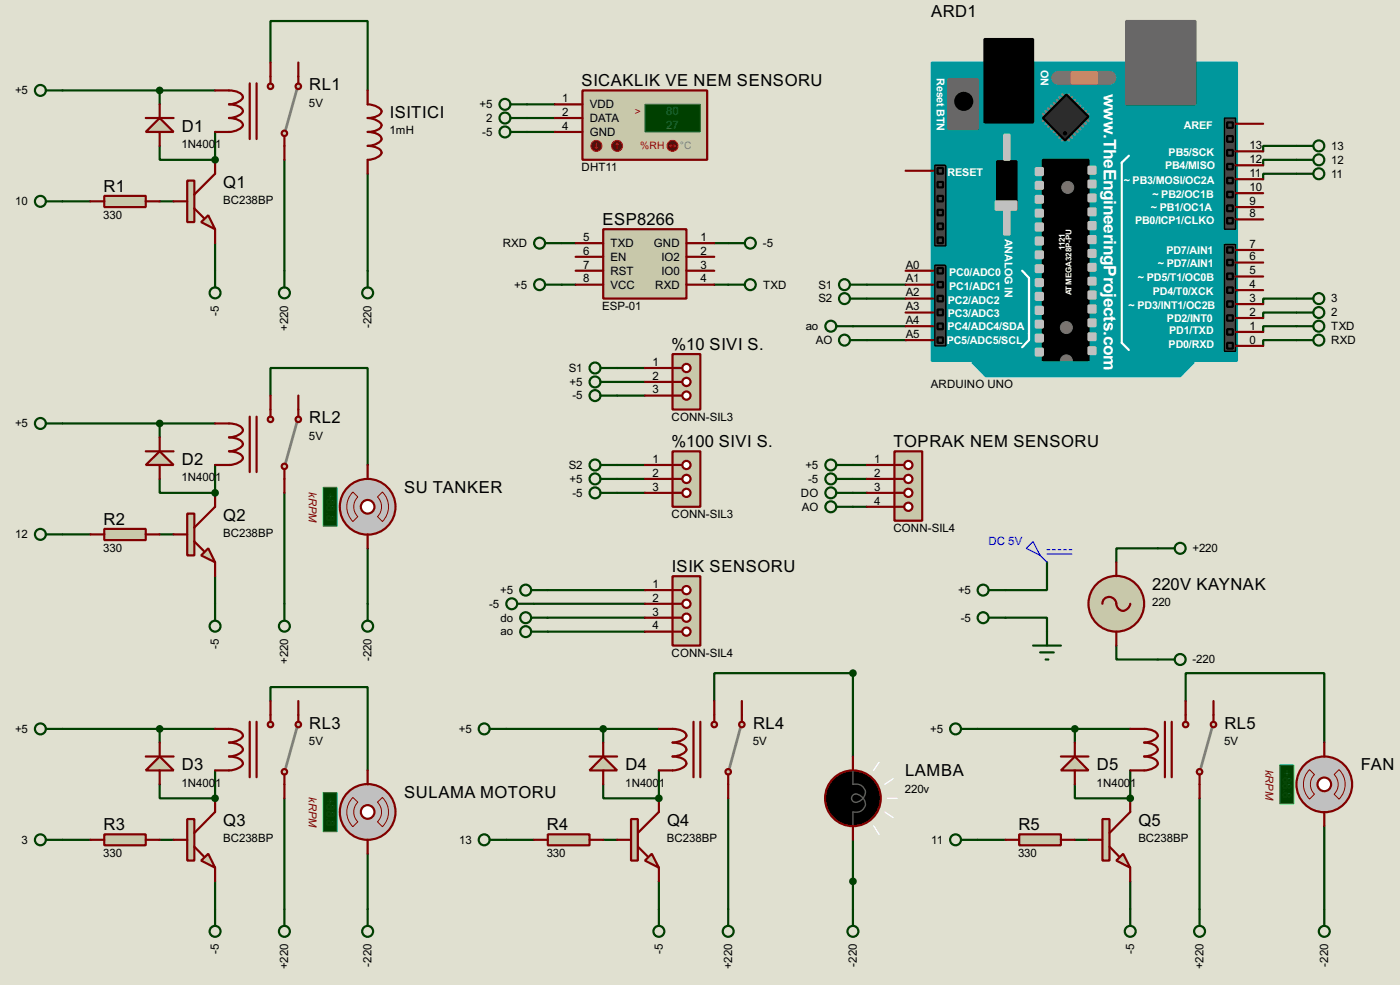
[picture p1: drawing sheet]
<svg xmlns="http://www.w3.org/2000/svg" width="256mm" height="180mm" viewBox="0 0 256 180" stroke-linecap="round" stroke-linejoin="round" font-family="sans-serif">
<path d="M0 0h256.5v180.3h-256.5z" fill="#e0e0d0"/>
<g fill="none" stroke="#004000" stroke-width=".4">
<path d="M49.6 11.5v-7.6h17.8v12.7M96.6 19.1h5.1M11.5 36.9h5.1M29.3 36.9h2.5M39.4 24.2v5.1M52.1 29.3v20.3M67.4 31.8v17.8M96.6 21.6h5.1M96.6 24.2h5.1M39.4 44.5v5.1M102.9 44.5h2.6M102.9 52.1h2.6"/>
<path d="M130.9 44.5h2.5M130.9 52.1h2.5M158.8 52.1h7.1M158.8 54.7h7.1M237.5 57.2h-6.1v1M237.5 59.7h-6.1v1.1M113.1 67.4h5.1M113.1 69.9h5.1M113.1 72.4h5.1M158.8 62.3h7.1M237.5 62.3h-6.1v1M113.1 85.1h5.1"/>
<path d="M113.1 87.7h5.1M113.1 90.2h5.1M156.3 85.1h2.5M156.3 87.7h2.5M156.3 90.2h2.5M156.3 92.8h2.5M184.2 113.1h7.6v2.5M191.8 102.9v5.1h-7.6M204.5 118.2v2.5h7.6M212.1 100.4h-7.6v2.5"/>
</g>
<circle cx="39.4" cy="29.3" r=".2" fill="#004000"/>
<path d="M11.5 16.6h27.9M29.3 16.6v2.5M29.3 26.7v2.6h10.1M237.5 26.7h-6.1v1M237.5 29.3h-6.1v1M237.5 54.7h-6.1v1M11.5 97.8h5.1M29.3 97.8h2.5M39.4 85.1v5.1M52.1 90.2v20.3M39.4 105.5v5" fill="none" stroke="#004000" stroke-width=".4"/>
<circle cx="39.4" cy="90.2" r=".2" fill="#004000"/>
<path d="M11.5 77.5h27.9M29.3 77.5v2.6M49.6 72.4v-5h17.8v17.7M29.3 87.7v2.5h10.1M67.4 100.4v10.1M11.5 153.7h5.1M29.3 153.7h2.5M39.4 141v5.1M52.1 146.1v20.3M39.4 161.3v5.1" fill="none" stroke="#004000" stroke-width=".4"/>
<circle cx="39.4" cy="146.1" r=".2" fill="#004000"/>
<g fill="none" stroke="#004000" stroke-width=".4">
<path d="M237.5 31.8h-6.1v1M156.3 59.7h9.6M97.8 110.5h20.4M100.4 108h17.8M100.4 113.1h17.8M100.4 115.6h17.8M11.5 133.4h27.9M29.3 133.4v2.5M49.6 128.3v-2.5h17.8v15.2M29.3 143.6v2.5h10.1M67.4 156.3v10.1M92.8 153.7h5"/>
<path d="M110.5 153.7h2.6M120.7 141v5.1M133.4 146.1v20.3M120.7 161.3v5.1"/>
</g>
<circle cx="120.7" cy="146.1" r=".2" fill="#004000"/>
<path d="M92.8 133.4h27.9M110.5 133.4v2.5M130.9 128.3v-5.1h25.4v15.3M110.5 143.6v2.5h10.2M156.3 153.7v12.7M179.1 153.7h5.1M196.9 153.7h2.5M207.1 141v5.1M219.8 146.1v20.3M207.1 161.3v5.1" fill="none" stroke="#004000" stroke-width=".4"/>
<circle cx="207.1" cy="146.1" r=".2" fill="#004000"/>
<g fill="none" stroke="#004000" stroke-width=".4">
<path d="M181.2 108h3M181.2 113.1h3M189.3 118.2h5.1M190.6 119.4h2.5M191.8 115.6v2.6M179.1 133.4h28M191.6 120.7h.5M196.9 133.4v2.5M217.2 128.3v-5.1h25.4v12.7M196.9 143.6v2.5h10.2M242.6 151.2v15.2"/>
<circle cx="180.1" cy="108" r="1"/>
<circle cx="180.1" cy="113.1" r="1"/>
</g>
<path d="M189.3 99.1l1.3 2.6-2.6-1.3zM190.6 101.7l1.2 1.2M191.8 100.6h.5M191.8 101.4h4.6M192.8 100.6h.5M193.9 100.6h.5M194.9 100.6h.5M195.9 100.6h.5" fill="none" stroke="#0000c0" stroke-width=".2"/>
<circle cx="204.5" cy="110.5" r="5.1" fill="#c8c8aa" stroke="#800000" stroke-width=".4"/>
<path d="M202 110.5a1.32 1.32 0 0 1 1.4-1.2 1.32 1.32 0 0 1 1.2 1.5 1.24 1.24 0 0 0 1.2 1 1.24 1.24 0 0 0 1.2-1l.1-.3M204.5 102.9v2.6M204.5 115.6v2.6" fill="none" stroke="#800000" stroke-width=".4"/>
<g fill="none" stroke="#004000" stroke-width=".4">
<path d="M212.1 100.4h3.1M212.1 120.7h3.1"/>
<circle cx="216.2" cy="100.4" r="1"/>
<circle cx="216.2" cy="120.7" r="1"/>
</g>
<path d="M170.7 11.5h55.9v54.6h-55.9z" fill="#00979c" stroke="#00979c" stroke-width=".4"/>
<g fill="#686767" stroke="#686767" stroke-width=".4">
<path d="M206.3 3.9h12.7v15.2h-12.7z"/>
<path d="M173.8 14.5h5.3v9.2h-5.3z"/>
</g>
<path d="M180.4 7.2h8.9v15.2h-8.9zM182.7 29.5h3.5v8.9h-3.5zM191.1 29.3h8.3v36.8h-8.3z" fill="#000" stroke="#000" stroke-width=".4"/>
<path d="M206.8 28.5l-1.3 1.3v33l1.3 1.3M187.3 49.6l1.2 1.3v11.4l-1.2 1.3" fill="none" stroke="#fff" stroke-width=".4"/>
<g fill="#c0c0c0" stroke="#c0c0c0" stroke-width=".4">
<path d="M199.4 30.5h1.3v1.3h-1.3z"/>
<path d="M199.4 33.1h1.3v1.2h-1.3z"/>
<path d="M199.4 35.6h1.3v1.3h-1.3z"/>
<path d="M199.4 38.2h1.3v1.2h-1.3z"/>
<path d="M199.4 40.7h1.3v1.3h-1.3z"/>
<path d="M199.4 43.2h1.3v1.3h-1.3z"/>
<path d="M199.4 45.8h1.3v1.2h-1.3z"/>
<path d="M199.4 48.3h1.3v1.3h-1.3z"/>
<path d="M199.4 50.9h1.3v1.2h-1.3z"/>
<path d="M199.4 53.4h1.3v1.3h-1.3z"/>
<path d="M199.4 55.9h1.3v1.3h-1.3z"/>
<path d="M199.4 58.5h1.3v1.2h-1.3z"/>
<path d="M199.4 61h1.3v1.3h-1.3z"/>
<path d="M199.4 63.6h1.3v1.2h-1.3z"/>
<path d="M189.8 30.8h1.3v1.3h-1.3z"/>
<path d="M189.8 33.3h1.3v1.3h-1.3z"/>
<path d="M189.8 35.9h1.3v1.2h-1.3z"/>
<path d="M189.8 38.4h1.3v1.3h-1.3z"/>
<path d="M189.8 40.9h1.3v1.3h-1.3z"/>
<path d="M189.8 43.5h1.3v1.3h-1.3z"/>
<path d="M189.8 46h1.3v1.3h-1.3z"/>
<path d="M189.8 48.6h1.3v1.2h-1.3z"/>
<path d="M189.8 51.1h1.3v1.3h-1.3z"/>
<path d="M189.8 53.6h1.3v1.3h-1.3z"/>
<path d="M189.8 56.2h1.3v1.3h-1.3z"/>
<path d="M189.8 58.7h1.3v1.3h-1.3z"/>
<path d="M189.8 61.3h1.3v1.2h-1.3z"/>
<path d="M189.8 63.8h1.3v1.3h-1.3z"/>
<path d="M182.4 36.9h3.8v1.5h-3.8z"/>
<path d="M184 24.7h1v4.6h-1z"/>
<path d="M184 38.4h1v4.6h-1z"/>
</g>
<circle cx="176.5" cy="18.6" r="1.55" fill="#000" stroke="#000" stroke-width=".4"/>
<path d="M193.9 14.3h9.4" fill="none" stroke="#757575" stroke-width="2.6"/>
<path d="M196.4 13.3h4.6v2h-4.6z" fill="#ff8000" stroke="#ff8000" stroke-width=".4"/>
<g fill="none" stroke="#808080" stroke-width=".45">
<path d="M192.1 19.9l.5 .5M192.6 19.4l.5 .5M193.1 18.9l.5 .5M193.6 18.3l.5 .6M194.1 17.8l.5 .5M194.6 17.3l.5 .5M195.9 17.3l-.5 .5M196.4 17.8l-.5 .5M196.9 18.3l-.5 .6M197.4 18.9l-.5 .5M197.9 19.4l-.5 .5M198.4 19.9l-.5 .5"/>
<path d="M191.1 20.9l.5 .5M191.6 20.4l.5 .5M191.6 21.6l-.5 .6M192.1 22.2l-.5 .5M192.6 22.7l-.5 .5M193.1 23.2l-.5 .5M193.6 23.7l-.5 .5M194.1 24.2l-.5 .5M194.6 24.7l-.5 .5M195.1 25.2l-.5 .5M195.4 25.2l.5 .5M195.9 24.7l.5 .5"/>
<path d="M196.4 24.2l.5 .5M196.9 23.7l.5 .5M197.4 23.2l.5 .5M197.9 22.7l.5 .5M198.4 22.2l.5 .5M198.9 21.6l.5 .6M198.9 20.4l-.5 .5M199.4 20.9l-.5 .5"/>
</g>
<path d="M191.1 21.6l4.3-4.3 4 4.1-4.3 4.3z" fill-rule="evenodd" fill="#2c2c2c" stroke="#000" stroke-width=".4"/>
<circle cx="195.1" cy="24.4" r=".3" fill="#000" stroke="#000" stroke-width=".18"/>
<path d="M224.3 21.6h2.1v20.4h-2.1z" fill="#464646" stroke="#000" stroke-width=".25"/>
<circle cx="195.3" cy="60" r="1.1" fill="#757575" stroke="#757575" stroke-width=".18"/>
<g fill="#464646" stroke="#000" stroke-width=".4">
<path d="M224.8 22.4h1.1v1h-1.1z"/>
<path d="M224.8 27.5h1.1v1h-1.1z"/>
<path d="M224.8 30h1.1v1h-1.1z"/>
<path d="M224.8 32.6h1.1v1h-1.1z"/>
<path d="M224.8 35.1h1.1v1h-1.1z"/>
<path d="M224.8 37.6h1.1v1.1h-1.1z"/>
<path d="M224.8 24.9h1.1v1.1h-1.1z"/>
<path d="M224.8 39.9h1.1v1h-1.1z"/>
</g>
<g fill="#757575" stroke="#757575" stroke-width=".18">
<circle cx="195.6" cy="34.3" r="1.1"/>
<circle cx="195.3" cy="66.1" r="1.1"/>
</g>
<path d="M178.1 66.3h40.6l-2.5 2.6h-35.6z" fill-rule="evenodd" fill="#00979c" stroke="#00979c" stroke-width=".4"/>
<g fill="#464646" stroke="#000" stroke-width=".25">
<path d="M171.3 30.3h2v14.7h-2z"/>
<path d="M224.3 44.8h2.1v19.5h-2.1z"/>
<path d="M171.3 48.6h2v14.7h-2z"/>
</g>
<g fill="#464646" stroke="#000" stroke-width=".4">
<path d="M171.8 33.3h1v1h-1z"/>
<path d="M171.8 38.4h1v1h-1z"/>
<path d="M171.8 43.5h1v1h-1z"/>
<path d="M171.8 40.9h1v1.1h-1z"/>
<path d="M171.8 35.9h1v1h-1z"/>
<path d="M171.8 30.8h1v1h-1z"/>
<path d="M224.8 45.3h1.1v1h-1.1z"/>
<path d="M224.8 47.6h1.1v1h-1.1z"/>
<path d="M224.8 50.1h1.1v1h-1.1z"/>
<path d="M224.8 52.6h1.1v1h-1.1z"/>
<path d="M224.8 55.2h1.1v1h-1.1z"/>
<path d="M224.8 57.7h1.1v1h-1.1z"/>
<path d="M224.8 60.3h1.1v1h-1.1z"/>
<path d="M224.8 62.8h1.1v1h-1.1z"/>
<path d="M171.8 49.1h1v1h-1z"/>
<path d="M171.8 51.6h1v1h-1z"/>
<path d="M171.8 54.2h1v1h-1z"/>
<path d="M171.8 56.7h1v1h-1z"/>
<path d="M171.8 59.2h1v1.1h-1z"/>
<path d="M171.8 61.8h1v1h-1z"/>
</g>
<g fill="none" stroke="#800000" stroke-width=".4">
<path d="M165.9 31.3h5.1M226.4 37.9h5M226.4 35.4h5M226.4 32.8h5M226.4 30.3h5M226.4 27.7h5M226.4 22.7h5M165.9 59.7h5.1M165.9 57.2h5.1M165.9 54.7h5.1M165.9 52.1h5.1M165.9 49.6h5.1"/>
<path d="M226.4 58.2h5M226.4 55.7h5M226.4 53.1h5M226.4 50.6h5M226.4 48.1h5M226.4 45.8h5M226.4 40.2h5M165.9 62.3h5.1M226.4 63.3h5M226.4 60.8h5"/>
</g>
<path d="M106.7 16.6h22.9v12.7h-22.9z" fill="#c8c8aa" stroke="#800000" stroke-width=".4"/>
<path d="M118.2 19.1h10.1v5.1h-10.1z" fill="#004000" stroke="#0f0" stroke-width=".2"/>
<path d="M101.7 19.1h5M101.7 21.6h5M101.7 24.2h5" fill="none" stroke="#800000" stroke-width=".4"/>
<circle cx="113" cy="26.7" r="1" fill="#400000" stroke="#f00" stroke-width=".2"/>
<path d="M113.1 26.2l-.3 .3M113.1 26.2l.2 .3M113.1 26.2v1" fill="none" stroke="#f00" stroke-width=".2"/>
<circle cx="109.2" cy="26.7" r="1" fill="#400000" stroke="#f00" stroke-width=".2"/>
<path d="M109 27l.3 .2M109.3 26.2v1M109.5 27l-.2 .2" fill="none" stroke="#f00" stroke-width=".2"/>
<circle cx="123.2" cy="26.7" r="1" fill="#400000" stroke="#f00" stroke-width=".2"/>
<path d="M122.7 26.7h1.1M122.7 26.7l.3 .3M123 26.5l-.3 .2M123.5 26.5l.3 .2M123.8 26.7l-.3 .3" fill="none" stroke="#f00" stroke-width=".2"/>
<path d="M110.5 42h15.3v12.7h-15.3z" fill-rule="evenodd" fill="#c8c8aa" stroke="#800000" stroke-width=".4"/>
<path d="M105.5 44.5h5M105.5 47h5M105.5 49.6h5M105.5 52.1h5M125.8 44.5h5.1M125.8 47h5.1M125.8 49.6h5.1M125.8 52.1h5.1" fill="none" stroke="#800000" stroke-width=".4"/>
<path d="M123.2 64.8h5.1v10.2h-5.1z" fill="#c8c8aa" stroke="#800000" stroke-width=".4"/>
<path d="M123.2 67.4h1.8" fill="none" stroke="#800000" stroke-width=".4"/>
<circle cx="125.7" cy="67.4" r=".75" fill="#feffff" stroke="#800000" stroke-width=".4"/>
<path d="M123.2 69.9h1.8" fill="none" stroke="#800000" stroke-width=".4"/>
<circle cx="125.7" cy="69.9" r=".75" fill="#feffff" stroke="#800000" stroke-width=".4"/>
<path d="M123.2 72.4h1.8" fill="none" stroke="#800000" stroke-width=".4"/>
<circle cx="125.7" cy="72.4" r=".75" fill="#feffff" stroke="#800000" stroke-width=".4"/>
<path d="M118.2 67.4h5M118.2 69.9h5M118.2 72.4h5" fill="none" stroke="#800000" stroke-width=".4"/>
<path d="M123.2 82.6h5.1v10.2h-5.1z" fill="#c8c8aa" stroke="#800000" stroke-width=".4"/>
<path d="M123.2 85.1h1.8" fill="none" stroke="#800000" stroke-width=".4"/>
<circle cx="125.7" cy="85.1" r=".75" fill="#feffff" stroke="#800000" stroke-width=".4"/>
<path d="M123.2 87.7h1.8" fill="none" stroke="#800000" stroke-width=".4"/>
<circle cx="125.7" cy="87.7" r=".75" fill="#feffff" stroke="#800000" stroke-width=".4"/>
<path d="M123.2 90.2h1.8" fill="none" stroke="#800000" stroke-width=".4"/>
<circle cx="125.7" cy="90.2" r=".75" fill="#feffff" stroke="#800000" stroke-width=".4"/>
<path d="M118.2 85.1h5M118.2 87.7h5M118.2 90.2h5" fill="none" stroke="#800000" stroke-width=".4"/>
<path d="M163.9 82.6h5.1v12.7h-5.1z" fill="#c8c8aa" stroke="#800000" stroke-width=".4"/>
<path d="M163.9 85.1h1.8" fill="none" stroke="#800000" stroke-width=".4"/>
<circle cx="166.4" cy="85.1" r=".75" fill="#feffff" stroke="#800000" stroke-width=".4"/>
<path d="M163.9 87.7h1.8" fill="none" stroke="#800000" stroke-width=".4"/>
<circle cx="166.4" cy="87.7" r=".75" fill="#feffff" stroke="#800000" stroke-width=".4"/>
<path d="M163.9 90.2h1.8" fill="none" stroke="#800000" stroke-width=".4"/>
<circle cx="166.4" cy="90.2" r=".75" fill="#feffff" stroke="#800000" stroke-width=".4"/>
<path d="M163.9 92.8h1.8" fill="none" stroke="#800000" stroke-width=".4"/>
<circle cx="166.4" cy="92.8" r=".75" fill="#feffff" stroke="#800000" stroke-width=".4"/>
<path d="M158.8 85.1h5.1M158.8 87.7h5.1M158.8 90.2h5.1M158.8 92.8h5.1" fill="none" stroke="#800000" stroke-width=".4"/>
<g fill="none" stroke="#004000" stroke-width=".4">
<path d="M93.5 19.1h3.1M93.5 21.6h3.1M93.5 24.2h3.1M99.9 44.5h3M99.9 52.1h3M133.4 44.5h3.1M133.4 52.1h3.1M155.8 52.1h3M155.8 54.7h3M237.5 57.2h3.1M237.5 59.7h3.1M110 67.4h3.1"/>
<path d="M110 69.9h3.1M110 72.4h3.1M155.8 62.3h3M237.5 62.3h3.1M110 85.1h3.1M110 87.7h3.1M110 90.2h3.1M153.2 85.1h3.1M153.2 87.7h3.1M153.2 90.2h3.1M153.2 92.8h3.1"/>
<circle cx="92.5" cy="19.1" r="1"/>
<circle cx="92.5" cy="21.6" r="1"/>
<circle cx="92.5" cy="24.2" r="1"/>
<circle cx="98.8" cy="44.5" r="1"/>
<circle cx="98.8" cy="52.1" r="1"/>
<circle cx="137.4" cy="44.5" r="1"/>
<circle cx="137.4" cy="52.1" r="1"/>
<circle cx="154.7" cy="52.1" r="1"/>
<circle cx="154.7" cy="54.7" r="1"/>
<circle cx="241.6" cy="57.2" r="1"/>
<circle cx="241.6" cy="59.7" r="1"/>
<circle cx="109" cy="72.4" r="1"/>
<circle cx="109" cy="69.9" r="1"/>
<circle cx="109" cy="67.4" r="1"/>
<circle cx="154.7" cy="62.3" r="1"/>
<circle cx="241.6" cy="62.3" r="1"/>
<circle cx="109" cy="87.7" r="1"/>
<circle cx="109" cy="90.2" r="1"/>
<circle cx="109" cy="85.1" r="1"/>
<circle cx="152.2" cy="90.2" r="1"/>
<circle cx="152.2" cy="92.8" r="1"/>
<circle cx="152.2" cy="87.7" r="1"/>
<circle cx="152.2" cy="85.1" r="1"/>
</g>
<path d="M36.9 40.7l1.3-1.3 1.2 2.6z" fill="#c8c8aa" stroke="#800000" stroke-width=".4"/>
<path d="M34.3 33.1h1.3v7.6h-1.3z" fill="#c8c8aa" stroke="#800000" stroke-width=".4"/>
<path d="M31.8 36.9h2.5M35.6 38.2l1.8 1.7M39.4 29.3v2.5l-3.8 3.8M39.4 42v2.5" fill="none" stroke="#800000" stroke-width=".4"/>
<path d="M54.4 16.3l-2 7.4" fill="none" stroke="#808080" stroke-width=".5"/>
<g fill="#c8c8aa" stroke="#800000" stroke-width=".4">
<circle cx="52.1" cy="24.4" r=".5"/>
<circle cx="54.6" cy="15.8" r=".5"/>
</g>
<path d="M54.7 14v1.3" fill="none" stroke="#800000" stroke-width=".4"/>
<circle cx="49.5" cy="15.8" r=".5" fill="#c8c8aa" stroke="#800000" stroke-width=".4"/>
<path d="M39.4 16.6a8.7 8.7 0 0 1 4.3 .3 .87 .87 0 0 1 .7 1.2 3.3 3.3 0 0 1-2.4 1 3.3 3.3 0 0 1 2.4 .9l.1 .4a2.75 2.75 0 0 1-2.5 1.2 2.37 2.37 0 0 1 2.5 1.3 2.75 2.75 0 0 1-2.5 1.3h-2.6M45.8 15.3v10.2M47 15.3v10.2M49.6 11.5v3.8M54.7 11.5v2.5M52.1 24.9v4.4" fill="none" stroke="#800000" stroke-width=".4"/>
<path d="M19.1 35.9h7.6v2h-7.6z" fill="#c8c8aa" stroke="#800000" stroke-width=".4"/>
<path d="M67.4 16.6v2.5a2.75 2.75 0 0 1 2.5 1.3 1.5 1.5 0 0 1-1.3 1l-1.2 .2a2.76 2.76 0 0 1 2.5 1.3 1.5 1.5 0 0 1-1.3 1.1l-1.2 .2a3.2 3.2 0 0 1 2.4 .9l.1 .4a2.75 2.75 0 0 1-2.5 1.2 3.3 3.3 0 0 1 2.4 .9 .9 .9 0 0 1-.7 1.2l-1.1 .4-.6 .1v2.5M16.6 36.9h2.5M26.7 36.9h2.6" fill="none" stroke="#800000" stroke-width=".4"/>
<g fill="none" stroke="#004000" stroke-width=".4">
<path d="M8.4 16.6h3.1M8.4 36.9h3.1M39.4 49.6v3M52.1 49.6v3M67.4 49.6v3"/>
<circle cx="7.4" cy="16.6" r="1"/>
<circle cx="7.4" cy="36.9" r="1"/>
<circle cx="39.4" cy="53.6" r="1"/>
<circle cx="52.1" cy="53.6" r="1"/>
<circle cx="67.3" cy="53.6" r="1"/>
</g>
<path d="M29.3 21.6l2.5 2.6h-5.1z" fill="#c8c8aa" stroke="#800000" stroke-width=".4"/>
<path d="M29.3 19.1v2.5M26.7 21.6h5.1M29.3 24.2v2.5" fill="none" stroke="#800000" stroke-width=".4"/>
<g fill="#004000" stroke="#004000" stroke-width=".4">
<circle cx="39.4" cy="29.3" r=".5"/>
<circle cx="29.2" cy="16.6" r=".5"/>
</g>
<g fill="none" stroke="#004000" stroke-width=".4">
<path d="M237.5 26.7h3.1M237.5 29.3h3.1M237.5 54.7h3.1"/>
<circle cx="241.6" cy="29.3" r="1"/>
<circle cx="241.6" cy="26.7" r="1"/>
<circle cx="241.6" cy="54.7" r="1"/>
</g>
<path d="M36.9 101.7l1.3-1.3 1.2 2.5z" fill="#c8c8aa" stroke="#800000" stroke-width=".4"/>
<path d="M34.3 94h1.3v7.7h-1.3z" fill="#c8c8aa" stroke="#800000" stroke-width=".4"/>
<path d="M31.8 97.8h2.5M35.6 99.1l1.8 1.8M39.4 90.2v2.6l-3.8 3.8M39.4 102.9v2.6" fill="none" stroke="#800000" stroke-width=".4"/>
<path d="M54.4 77.3l-2 7.3" fill="none" stroke="#808080" stroke-width=".5"/>
<g fill="#c8c8aa" stroke="#800000" stroke-width=".4">
<circle cx="52.1" cy="85.4" r=".5"/>
<circle cx="54.6" cy="76.8" r=".5"/>
</g>
<path d="M54.7 75v1.3" fill="none" stroke="#800000" stroke-width=".4"/>
<circle cx="49.5" cy="76.8" r=".5" fill="#c8c8aa" stroke="#800000" stroke-width=".4"/>
<path d="M39.4 77.5a8.7 8.7 0 0 1 4.3 .3 .88 .88 0 0 1 .7 1.2 3.2 3.2 0 0 1-2.4 1.1 3.3 3.3 0 0 1 2.4 .8 .89 .89 0 0 1-.7 1.2l-1.1 .4-.6 .1a3.3 3.3 0 0 1 2.4 .9l.1 .4a2.75 2.75 0 0 1-2.5 1.2h-2.6M45.8 76.3v10.1M47 76.3v10.1M49.6 72.4v3.9M54.7 72.4v2.6M52.1 85.9v4.3" fill="none" stroke="#800000" stroke-width=".4"/>
<path d="M19.1 96.8h7.6v2.1h-7.6z" fill="#c8c8aa" stroke="#800000" stroke-width=".4"/>
<path d="M16.6 97.8h2.5M26.7 97.8h2.6" fill="none" stroke="#800000" stroke-width=".4"/>
<g fill="none" stroke="#004000" stroke-width=".4">
<path d="M8.4 77.5h3.1M8.4 97.8h3.1M39.4 110.5v3.1M52.1 110.5v3.1M67.4 110.5v3.1"/>
<circle cx="7.4" cy="77.5" r="1"/>
<circle cx="7.4" cy="97.8" r="1"/>
<circle cx="39.4" cy="114.6" r="1"/>
<circle cx="52.1" cy="114.6" r="1"/>
<circle cx="67.3" cy="114.6" r="1"/>
</g>
<path d="M26.7 85.1l2.6-2.5 2.5 2.5z" fill="#c8c8aa" stroke="#800000" stroke-width=".4"/>
<path d="M26.7 82.6h5.1M29.3 80.1v2.5M29.3 85.1v2.6" fill="none" stroke="#800000" stroke-width=".4"/>
<g fill="#004000" stroke="#004000" stroke-width=".4">
<circle cx="39.4" cy="90.2" r=".5"/>
<circle cx="29.2" cy="77.5" r=".5"/>
</g>
<path d="M59.2 89.2h2.6v7.1h-2.6z" fill="#004000" stroke="#0f0" stroke-width=".2"/>
<circle cx="67.3" cy="92.8" r="5.1" fill="#c0c0c0" stroke="#800000" stroke-width=".4"/>
<path d="M64.7 90.1l.9 .9a2.54 2.54 0 0 0 0 3.6l-.9 .9a3.8 3.8 0 0 1 0-5.4zM69.2 91l.9-.9a3.8 3.8 0 0 1 0 5.4l-.9-.9a2.54 2.54 0 0 0 0-3.6z" fill="none" stroke="#800000" stroke-width=".18"/>
<circle cx="67.3" cy="92.8" r="1.25" fill="#feffff" stroke="#800000" stroke-width=".4"/>
<path d="M67.4 85.1v2.6M67.4 97.8v2.6" fill="none" stroke="#800000" stroke-width=".4"/>
<path d="M36.9 157.5l1.3-1.2 1.2 2.5z" fill="#c8c8aa" stroke="#800000" stroke-width=".4"/>
<path d="M34.3 149.9h1.3v7.6h-1.3z" fill="#c8c8aa" stroke="#800000" stroke-width=".4"/>
<path d="M31.8 153.7h2.5M35.6 155l1.8 1.8M39.4 146.1v2.5l-3.8 3.9M39.4 158.8v2.5" fill="none" stroke="#800000" stroke-width=".4"/>
<path d="M54.4 133.2l-2 7.3" fill="none" stroke="#808080" stroke-width=".5"/>
<g fill="#c8c8aa" stroke="#800000" stroke-width=".4">
<circle cx="52.1" cy="141.3" r=".5"/>
<circle cx="54.6" cy="132.6" r=".5"/>
</g>
<path d="M54.7 130.9v1.2" fill="none" stroke="#800000" stroke-width=".4"/>
<circle cx="49.5" cy="132.6" r=".5" fill="#c8c8aa" stroke="#800000" stroke-width=".4"/>
<path d="M39.4 133.4a8.7 8.7 0 0 1 4.3 .3 .87 .87 0 0 1 .7 1.2 3.3 3.3 0 0 1-2.4 1 2.37 2.37 0 0 1 2.5 1.3 2.75 2.75 0 0 1-2.5 1.3 3.2 3.2 0 0 1 2.4 .9l.1 .4a2.75 2.75 0 0 1-2.5 1.2h-2.6M45.8 132.1v10.2M47 132.1v10.2M49.6 128.3v3.8M54.7 128.3v2.6M52.1 141.8v4.3" fill="none" stroke="#800000" stroke-width=".4"/>
<path d="M19.1 152.7h7.6v2h-7.6z" fill="#c8c8aa" stroke="#800000" stroke-width=".4"/>
<path d="M16.6 153.7h2.5M26.7 153.7h2.6" fill="none" stroke="#800000" stroke-width=".4"/>
<g fill="none" stroke="#004000" stroke-width=".4">
<path d="M8.4 133.4h3.1M8.4 153.7h3.1M39.4 166.4v3.1M52.1 166.4v3.1M67.4 166.4v3.1"/>
<circle cx="7.4" cy="133.4" r="1"/>
<circle cx="7.4" cy="153.7" r="1"/>
<circle cx="39.4" cy="170.5" r="1"/>
<circle cx="52.1" cy="170.5" r="1"/>
<circle cx="67.3" cy="170.5" r="1"/>
</g>
<path d="M29.3 138.5l2.5 2.5h-5.1z" fill="#c8c8aa" stroke="#800000" stroke-width=".4"/>
<path d="M26.7 138.5h5.1M29.3 135.9v2.6M29.3 141v2.6" fill="none" stroke="#800000" stroke-width=".4"/>
<g fill="#004000" stroke="#004000" stroke-width=".4">
<circle cx="39.4" cy="146.1" r=".5"/>
<circle cx="29.2" cy="133.4" r=".5"/>
</g>
<path d="M59.2 145.1h2.6v7.1h-2.6z" fill="#004000" stroke="#0f0" stroke-width=".2"/>
<circle cx="67.3" cy="148.6" r="5.1" fill="#c0c0c0" stroke="#800000" stroke-width=".4"/>
<path d="M64.7 146l.9 .8a2.54 2.54 0 0 0 0 3.6l-.9 .9a3.7 3.7 0 0 1 0-5.3zM69.2 146.8l.9-.8a3.7 3.7 0 0 1 0 5.3l-.9-.9a2.53 2.53 0 0 0 0-3.6z" fill="none" stroke="#800000" stroke-width=".18"/>
<circle cx="67.3" cy="148.6" r="1.25" fill="#feffff" stroke="#800000" stroke-width=".4"/>
<path d="M67.4 141v2.6M67.4 153.7v2.6" fill="none" stroke="#800000" stroke-width=".4"/>
<path d="M123.2 105.5h5.1v12.7h-5.1z" fill="#c8c8aa" stroke="#800000" stroke-width=".4"/>
<path d="M123.2 108h1.8" fill="none" stroke="#800000" stroke-width=".4"/>
<circle cx="125.7" cy="108" r=".75" fill="#feffff" stroke="#800000" stroke-width=".4"/>
<path d="M123.2 110.5h1.8" fill="none" stroke="#800000" stroke-width=".4"/>
<circle cx="125.7" cy="110.5" r=".75" fill="#feffff" stroke="#800000" stroke-width=".4"/>
<path d="M123.2 113.1h1.8" fill="none" stroke="#800000" stroke-width=".4"/>
<circle cx="125.7" cy="113.1" r=".75" fill="#feffff" stroke="#800000" stroke-width=".4"/>
<path d="M123.2 115.6h1.8" fill="none" stroke="#800000" stroke-width=".4"/>
<circle cx="125.7" cy="115.6" r=".75" fill="#feffff" stroke="#800000" stroke-width=".4"/>
<path d="M118.2 108h5M118.2 110.5h5M118.2 113.1h5M118.2 115.6h5" fill="none" stroke="#800000" stroke-width=".4"/>
<g fill="none" stroke="#004000" stroke-width=".4">
<path d="M237.5 31.8h3.1M153.2 59.7h3.1M94.8 110.5h3M97.3 108h3.1M97.3 113.1h3.1M97.3 115.6h3.1"/>
<circle cx="241.6" cy="31.8" r="1"/>
<circle cx="152.2" cy="59.7" r="1"/>
<circle cx="93.7" cy="110.5" r="1"/>
<circle cx="96.3" cy="115.6" r="1"/>
<circle cx="96.3" cy="113.1" r="1"/>
<circle cx="96.3" cy="108" r="1"/>
</g>
<path d="M119.4 156.3l1.3 2.5-2.5-1.3z" fill="#c8c8aa" stroke="#800000" stroke-width=".4"/>
<path d="M115.6 149.9h1.3v7.6h-1.3z" fill="#c8c8aa" stroke="#800000" stroke-width=".4"/>
<path d="M113.1 153.7h2.5M116.9 155l1.8 1.8M120.7 146.1v2.5l-3.8 3.9M120.7 158.8v2.5" fill="none" stroke="#800000" stroke-width=".4"/>
<path d="M135.7 133.2l-2 7.3" fill="none" stroke="#808080" stroke-width=".5"/>
<g fill="#c8c8aa" stroke="#800000" stroke-width=".4">
<circle cx="133.4" cy="141.3" r=".5"/>
<circle cx="135.9" cy="132.6" r=".5"/>
</g>
<path d="M135.9 130.9v1.2" fill="none" stroke="#800000" stroke-width=".4"/>
<circle cx="130.8" cy="132.6" r=".5" fill="#c8c8aa" stroke="#800000" stroke-width=".4"/>
<path d="M120.7 133.4a8.6 8.6 0 0 1 4.3 .3 .87 .87 0 0 1 .7 1.2 3.2 3.2 0 0 1-2.5 1 2.33 2.33 0 0 1 2.6 1.3 2.68 2.68 0 0 1-2.6 1.3 3.1 3.1 0 0 1 2.5 .9 .88 .88 0 0 1-.7 1.2 7.1 7.1 0 0 1-4.3 .4M127.1 132.1v10.2M128.3 132.1v10.2M130.9 128.3v3.8M135.9 128.3v2.6M133.4 141.8v4.3" fill="none" stroke="#800000" stroke-width=".4"/>
<path d="M100.4 152.7h7.6v2h-7.6z" fill="#c8c8aa" stroke="#800000" stroke-width=".4"/>
<path d="M97.8 153.7h2.6M108 153.7h2.5" fill="none" stroke="#800000" stroke-width=".4"/>
<g fill="none" stroke="#004000" stroke-width=".4">
<path d="M89.7 133.4h3.1M89.7 153.7h3.1M120.7 166.4v3.1M133.4 166.4v3.1M156.3 166.4v3.1"/>
<circle cx="88.7" cy="133.4" r="1"/>
<circle cx="88.7" cy="153.7" r="1"/>
<circle cx="120.7" cy="170.5" r="1"/>
<circle cx="133.4" cy="170.5" r="1"/>
<circle cx="156.2" cy="170.5" r="1"/>
</g>
<path d="M110.5 138.5l2.6 2.5h-5.1z" fill="#c8c8aa" stroke="#800000" stroke-width=".4"/>
<path d="M108 138.5h5.1M110.5 135.9v2.6M156.3 138.5v2.5M110.5 141v2.6M156.3 151.2v2.5" fill="none" stroke="#800000" stroke-width=".4"/>
<g fill="#004000" stroke="#004000" stroke-width=".4">
<circle cx="120.7" cy="146.1" r=".5"/>
<circle cx="110.5" cy="133.4" r=".5"/>
<circle cx="156.2" cy="123.2" r=".5"/>
<circle cx="156.2" cy="161.3" r=".5"/>
</g>
<circle cx="156.2" cy="146.1" r="5.1" fill="#000" stroke="#800000" stroke-width=".4"/>
<path d="M156.3 141v2.6a1.66 1.66 0 0 1 2.2 1.9 1.85 1.85 0 0 1-2 1.3 .81 .81 0 0 1-.3-1.2 .81 .81 0 0 1 1.2-.1 1.65 1.65 0 0 1 .5 2.9l-1 .2h-.6v2.6" fill="none" stroke="#606060" stroke-width=".25"/>
<path d="M161.1 139.5l-1 1.5M160.1 151.2l1 1.5M162.1 148.6l1.5 1.1M162.6 146.1h1.8M163.6 142.5l-1.5 1.1" fill="none" stroke="#feffff" stroke-width=".25"/>
<path d="M205.8 156.3l1.3 2.5-2.6-1.3z" fill="#c8c8aa" stroke="#800000" stroke-width=".4"/>
<path d="M202 149.9h1.3v7.6h-1.3z" fill="#c8c8aa" stroke="#800000" stroke-width=".4"/>
<path d="M199.4 153.7h2.6M203.3 155l1.7 1.8M207.1 146.1v2.5l-3.8 3.9M207.1 158.8v2.5" fill="none" stroke="#800000" stroke-width=".4"/>
<path d="M222.1 133.2l-2.1 7.3" fill="none" stroke="#808080" stroke-width=".5"/>
<g fill="#c8c8aa" stroke="#800000" stroke-width=".4">
<circle cx="219.7" cy="141.3" r=".5"/>
<circle cx="222.3" cy="132.6" r=".5"/>
</g>
<path d="M222.3 130.9v1.2" fill="none" stroke="#800000" stroke-width=".4"/>
<circle cx="217.2" cy="132.6" r=".5" fill="#c8c8aa" stroke="#800000" stroke-width=".4"/>
<path d="M207.1 133.4a8.4 8.4 0 0 1 4.2 .3 .87 .87 0 0 1 .7 1.2 3.1 3.1 0 0 1-2.4 1 2.29 2.29 0 0 1 2.5 1.3 2.65 2.65 0 0 1-2.5 1.3 2.24 2.24 0 0 1 2.5 1.3 2.65 2.65 0 0 1-2.5 1.2h-2.5M213.4 132.1v10.2M214.7 132.1v10.2M217.2 128.3v3.8M222.3 128.3v2.6M219.8 141.8v4.3" fill="none" stroke="#800000" stroke-width=".4"/>
<path d="M186.7 152.7h7.7v2h-7.7z" fill="#c8c8aa" stroke="#800000" stroke-width=".4"/>
<path d="M184.2 153.7h2.5M194.4 153.7h2.5" fill="none" stroke="#800000" stroke-width=".4"/>
<g fill="none" stroke="#004000" stroke-width=".4">
<path d="M176.1 133.4h3M176.1 153.7h3M207.1 166.4v3.1M219.8 166.4v3.1M242.6 166.4v3.1"/>
<circle cx="175" cy="133.4" r="1"/>
<circle cx="175" cy="153.7" r="1"/>
<circle cx="207" cy="170.5" r="1"/>
<circle cx="219.7" cy="170.5" r="1"/>
<circle cx="242.6" cy="170.5" r="1"/>
</g>
<path d="M196.9 138.5l2.5 2.5h-5z" fill="#c8c8aa" stroke="#800000" stroke-width=".4"/>
<path d="M194.4 138.5h5M196.9 135.9v2.6M196.9 141v2.6" fill="none" stroke="#800000" stroke-width=".4"/>
<g fill="#004000" stroke="#004000" stroke-width=".4">
<circle cx="207" cy="146.1" r=".5"/>
<circle cx="196.9" cy="133.4" r=".5"/>
</g>
<path d="M234.5 140h2.5v7.1h-2.5z" fill="#004000" stroke="#0f0" stroke-width=".2"/>
<circle cx="242.6" cy="143.6" r="5.1" fill="#c0c0c0" stroke="#800000" stroke-width=".4"/>
<path d="M239.9 140.9l.9 .9a2.54 2.54 0 0 0 0 3.6l-.9 .9a3.8 3.8 0 0 1 0-5.4zM244.4 141.8l.9-.9a3.8 3.8 0 0 1 0 5.4l-.9-.9a2.54 2.54 0 0 0 0-3.6z" fill="none" stroke="#800000" stroke-width=".18"/>
<circle cx="242.6" cy="143.6" r="1.25" fill="#feffff" stroke="#800000" stroke-width=".4"/>
<path d="M242.6 135.9v2.6M242.6 148.6v2.6" fill="none" stroke="#800000" stroke-width=".4"/>
<g font-size="3.6" fill="#fff">
<text x="202.2" y="17.2" transform="rotate(90 202.2 17.2)">w</text>
<text x="202.2" y="24.5" transform="rotate(90 202.2 24.5)">.TheEngineeringProjects.com</text>
</g>
<g font-size="3.4">
<text x="170.6" y="3">ARD1</text>
<text x="56.7" y="16.6">RL1</text>
<text x="106.6" y="15.7">SICAKLIK VE NEM SENSORU</text>
<text x="71.4" y="21.7">ISITICI</text>
<text x="33.3" y="24.2">D1</text>
<text x="19" y="35.1">R1</text>
<text x="40.9" y="34.4">Q1</text>
<text x="110.4" y="41.2">ESP8266</text>
<text x="123" y="64">%10 SIVI S.</text>
<text x="56.7" y="77.5">RL2</text>
<text x="123" y="81.8">%100 SIVI S.</text>
<text x="163.7" y="81.8">TOPRAK NEM SENSORU</text>
<text x="33.3" y="85.2">D2</text>
<text x="40.9" y="95.3">Q2</text>
<text x="74.1" y="90.2">SU TANKER</text>
<text x="19" y="96">R2</text>
<text x="123.1" y="104.7">ISIK SENSORU</text>
<text x="211.1" y="108">220V KAYNAK</text>
<text x="56.7" y="133.4">RL3</text>
<text x="138" y="133.4">RL4</text>
<text x="224.3" y="133.4">RL5</text>
<text x="33.3" y="141">D3</text>
<text x="114.6" y="141">D4</text>
<text x="165.8" y="142.1">LAMBA</text>
<text x="201" y="141">D5</text>
<text x="249.3" y="141">FAN</text>
<text x="74.1" y="146.1">SULAMA MOTORU</text>
<text x="19" y="151.9">R3</text>
<text x="40.9" y="151.2">Q3</text>
<text x="100.2" y="151.9">R4</text>
<text x="122.2" y="151.2">Q4</text>
<text x="186.6" y="151.9">R5</text>
<text x="208.6" y="151.2">Q5</text>
</g>
<g font-size="2.4">
<text x="2.8" y="17.3">+5</text>
<text x="56.6" y="19.5">5V</text>
<text x="87.9" y="19.8">+5</text>
<text x="89.1" y="22.3">2</text>
<text x="103" y="21.2">2</text>
<text x="103" y="18.7">1</text>
<text x="103" y="23.8">4</text>
<text x="108" y="22.3">DATA</text>
<text x="108" y="19.8">VDD</text>
<text x="33.3" y="27.2">1N4001</text>
<text x="71.4" y="24.6">1mH</text>
<text x="88.4" y="24.9">-5</text>
<text x="108" y="24.9">GND</text>
<text x="228.9" y="29.8">12</text>
<text x="228.9" y="27.3">13</text>
<text x="243.9" y="27.4">13</text>
<text x="243.9" y="30">12</text>
<text x="106.5" y="31.4">DHT11</text>
<text x="228.9" y="34.9">10</text>
<text x="228.9" y="32.4">11</text>
<text x="243.9" y="32.5">11</text>
<text x="2.8" y="37.6">10</text>
<text x="18.9" y="40">330</text>
<text x="40.9" y="37.3">BC238BP</text>
<text x="228.9" y="39.8">8</text>
<text x="228.9" y="37.5">9</text>
<text x="92.1" y="45.2">RXD</text>
<text x="106.9" y="44.1">5</text>
<text x="106.9" y="46.6">6</text>
<text x="111.8" y="45.2">TXD</text>
<text x="111.8" y="47.7">EN</text>
<text x="119.8" y="45.2">GND</text>
<text x="121.2" y="47.7">IO2</text>
<text x="128.3" y="44.1">1</text>
<text x="128.3" y="46.6">2</text>
<text x="139.8" y="45.2">-5</text>
<text x="228.9" y="47.6">6</text>
<text x="228.9" y="45.4">7</text>
<text x="94.2" y="52.8">+5</text>
<text x="106.9" y="49.2">7</text>
<text x="106.9" y="51.7">8</text>
<text x="111.8" y="50.3">RST</text>
<text x="111.8" y="52.8">VCC</text>
<text x="120" y="52.8">RXD</text>
<text x="121.2" y="50.3">IO0</text>
<text x="128.3" y="49.2">3</text>
<text x="128.3" y="51.7">4</text>
<text x="139.8" y="52.8">TXD</text>
<text x="149.9" y="52.8">S1</text>
<text x="165.9" y="51.7">A1</text>
<text x="165.9" y="49.2">A0</text>
<text x="228.9" y="52.7">4</text>
<text x="228.9" y="50.2">5</text>
<text x="40.1" y="57.8" transform="rotate(-90 40.1 57.8)">-5</text>
<text x="110.3" y="56.8">ESP-01</text>
<text x="149.9" y="55.4">S2</text>
<text x="165.9" y="59.3">A4</text>
<text x="165.9" y="56.8">A3</text>
<text x="165.9" y="54.3">A2</text>
<text x="228.9" y="57.8">2</text>
<text x="228.9" y="55.3">3</text>
<text x="243.9" y="57.9">2</text>
<text x="243.9" y="55.4">3</text>
<text x="52.8" y="60.6" transform="rotate(-90 52.8 60.6)">+220</text>
<text x="68.1" y="60.1" transform="rotate(-90 68.1 60.1)">-220</text>
<text x="147.6" y="60.4">ao</text>
<text x="149.4" y="63">AO</text>
<text x="165.9" y="61.9">A5</text>
<text x="228.9" y="62.9">0</text>
<text x="228.9" y="60.3">1</text>
<text x="243.9" y="60.4">TXD</text>
<text x="243.9" y="63">RXD</text>
<text x="104.2" y="68.1">S1</text>
<text x="104.4" y="70.6">+5</text>
<text x="119.6" y="67">1</text>
<text x="119.6" y="69.5">2</text>
<text x="119.6" y="72">3</text>
<text x="170.5" y="70.9">ARDUINO UNO</text>
<text x="104.9" y="73.1">-5</text>
<text x="123" y="77.1">CONN-SIL3</text>
<text x="2.8" y="78.2">+5</text>
<text x="56.6" y="80.4">5V</text>
<text x="33.3" y="88.1">1N4001</text>
<text x="104.2" y="85.8">S2</text>
<text x="104.4" y="88.4">+5</text>
<text x="119.6" y="84.7">1</text>
<text x="119.6" y="87.3">2</text>
<text x="119.6" y="89.8">3</text>
<text x="147.6" y="85.8">+5</text>
<text x="148.1" y="88.4">-5</text>
<text x="160.2" y="84.7">1</text>
<text x="160.2" y="87.3">2</text>
<text x="160.2" y="89.8">3</text>
<text x="104.9" y="90.9">-5</text>
<text x="123" y="94.9">CONN-SIL3</text>
<text x="146.7" y="90.9">DO</text>
<text x="146.9" y="93.5">AO</text>
<text x="160.2" y="92.4">4</text>
<text x="2.8" y="98.5">12</text>
<text x="18.9" y="101">330</text>
<text x="40.9" y="98.2">BC238BP</text>
<text x="163.7" y="97.4">CONN-SIL4</text>
<text x="218.5" y="101.1">+220</text>
<text x="119.6" y="107.6">1</text>
<text x="89.6" y="111.2">-5</text>
<text x="91.7" y="108.7">+5</text>
<text x="91.7" y="113.8">do</text>
<text x="119.6" y="110.1">2</text>
<text x="119.6" y="112.7">3</text>
<text x="175.5" y="108.7">+5</text>
<text x="176" y="113.8">-5</text>
<text x="211.1" y="111">220</text>
<text x="40.1" y="118.7" transform="rotate(-90 40.1 118.7)">-5</text>
<text x="91.7" y="116.3">ao</text>
<text x="119.6" y="115.2">4</text>
<text x="52.8" y="121.5" transform="rotate(-90 52.8 121.5)">+220</text>
<text x="68.1" y="121" transform="rotate(-90 68.1 121)">-220</text>
<text x="123" y="120.3">CONN-SIL4</text>
<text x="218.5" y="121.4">-220</text>
<text x="2.8" y="134.1">+5</text>
<text x="56.6" y="136.4">5V</text>
<text x="84.1" y="134.1">+5</text>
<text x="137.9" y="136.4">5V</text>
<text x="170.4" y="134.1">+5</text>
<text x="224.3" y="136.4">5V</text>
<text x="33.3" y="144">1N4001</text>
<text x="114.6" y="144">1N400</text>
<text x="120.7" y="144">1</text>
<text x="200.9" y="144">1N4001</text>
<text x="165.8" y="145.1">220v</text>
<text x="4" y="154.4">3</text>
<text x="40.9" y="154.2">BC238BP</text>
<text x="84.1" y="154.4">13</text>
<text x="122.2" y="154.2">BC238BP</text>
<text x="170.6" y="154.4">11</text>
<text x="208.5" y="154.2">BC238BP</text>
<text x="18.9" y="156.8">330</text>
<text x="100.2" y="156.8">330</text>
<text x="186.5" y="156.8">330</text>
<text x="40.1" y="174.6" transform="rotate(-90 40.1 174.6)">-5</text>
<text x="52.8" y="177.4" transform="rotate(-90 52.8 177.4)">+220</text>
<text x="68.1" y="176.9" transform="rotate(-90 68.1 176.9)">-220</text>
<text x="121.4" y="174.6" transform="rotate(-90 121.4 174.6)">-5</text>
<text x="134.1" y="177.4" transform="rotate(-90 134.1 177.4)">+220</text>
<text x="157" y="176.9" transform="rotate(-90 157 176.9)">-220</text>
<text x="207.8" y="174.6" transform="rotate(-90 207.8 174.6)">-5</text>
<text x="220.5" y="177.4" transform="rotate(-90 220.5 177.4)">+220</text>
<text x="243.3" y="176.9" transform="rotate(-90 243.3 176.9)">-220</text>
</g>
<g font-size="2.4" fill="#0f0">
<text x="122.1" y="21">80</text>
<text x="122.1" y="23.6">27</text>
</g>
<g font-size="2.4" fill="#008000">
<text x="59.8" y="90.2" transform="rotate(90 59.8 90.2)">+88.8</text>
<text x="235" y="141" transform="rotate(90 235 141)">+88.8</text>
<text x="59.8" y="146" transform="rotate(90 59.8 146)">+88.8</text>
</g>
<text font-size="2.4" fill="#0000c0" x="181.1" y="99.8">DC 5V</text>
<g font-size="2.3" fill="#800000">
<text x="56.6" y="90.1" transform="rotate(90 56.6 90.1)">kRPM</text>
<text x="231.8" y="140.9" transform="rotate(90 231.8 140.9)">kRPM</text>
<text x="56.5" y="145.9" transform="rotate(90 56.5 145.9)">kRPM</text>
</g>
<g font-size="2.2" fill="#fff">
<text x="171.6" y="14.3" transform="rotate(90 171.6 14.3)">Reset BTN</text>
<text x="190.7" y="12.8" transform="rotate(90 190.7 12.8)">ON</text>
<text x="216.9" y="23.6">AREF</text>
<text x="214.1" y="28.6">PB5/SCK</text>
<text x="173.6" y="32.2">RESET</text>
<text x="205.9" y="33.7">~ PB3/MOSI/OC2A</text>
<text x="213.4" y="30.9">PB4/MISO</text>
<text x="207.9" y="41.1">PB0/ICP1/CLKO</text>
<text x="210.9" y="38.6">~ PB1/OC1A</text>
<text x="211.1" y="36.3">~ PB2/OC1B</text>
<text x="184.1" y="43.7" transform="rotate(90 184.1 43.7)">ANALOG IN</text>
<text x="213.7" y="46.4">PD7/AIN1</text>
<text x="173.9" y="53">PC1/ADC1</text>
<text x="173.9" y="50.4">PC0/ADC0</text>
<text x="208.5" y="51.5">~ PD5/T1/OC0B</text>
<text x="211.2" y="54">PD4/T0/XCK</text>
<text x="212.1" y="49">~ PD7/AIN1</text>
<text x="173.6" y="58.1">PC3/ADC3</text>
<text x="173.6" y="55.6">PC2/ADC2</text>
<text x="206.8" y="56.6">~ PD3/INT1/OC2B</text>
<text x="213.8" y="58.9">PD2/INT0</text>
<text x="173.4" y="62.9">PC5/ADC5/SCL</text>
<text x="173.6" y="60.3">PC4/ADC4/SDA</text>
<text x="214.1" y="63.7">PD0/RXD</text>
<text x="214.2" y="61.2">PD1/TXD</text>
</g>
<g font-size="2.1" fill="#c00000">
<text x="116.3" y="21">&gt;</text>
<text x="117.3" y="27.3">%RH</text>
</g>
<text font-size="2.1" fill="#808080" x="124.6" y="27.3">°C</text>
<g font-size="1.7" fill="#fff">
<text x="195.1" y="45.8" transform="rotate(-90 195.1 45.8)">1121</text>
<text x="196.3" y="54.1" transform="rotate(-90 196.3 54.1)">ATMEGA328P-PU</text>
</g>
</svg>
